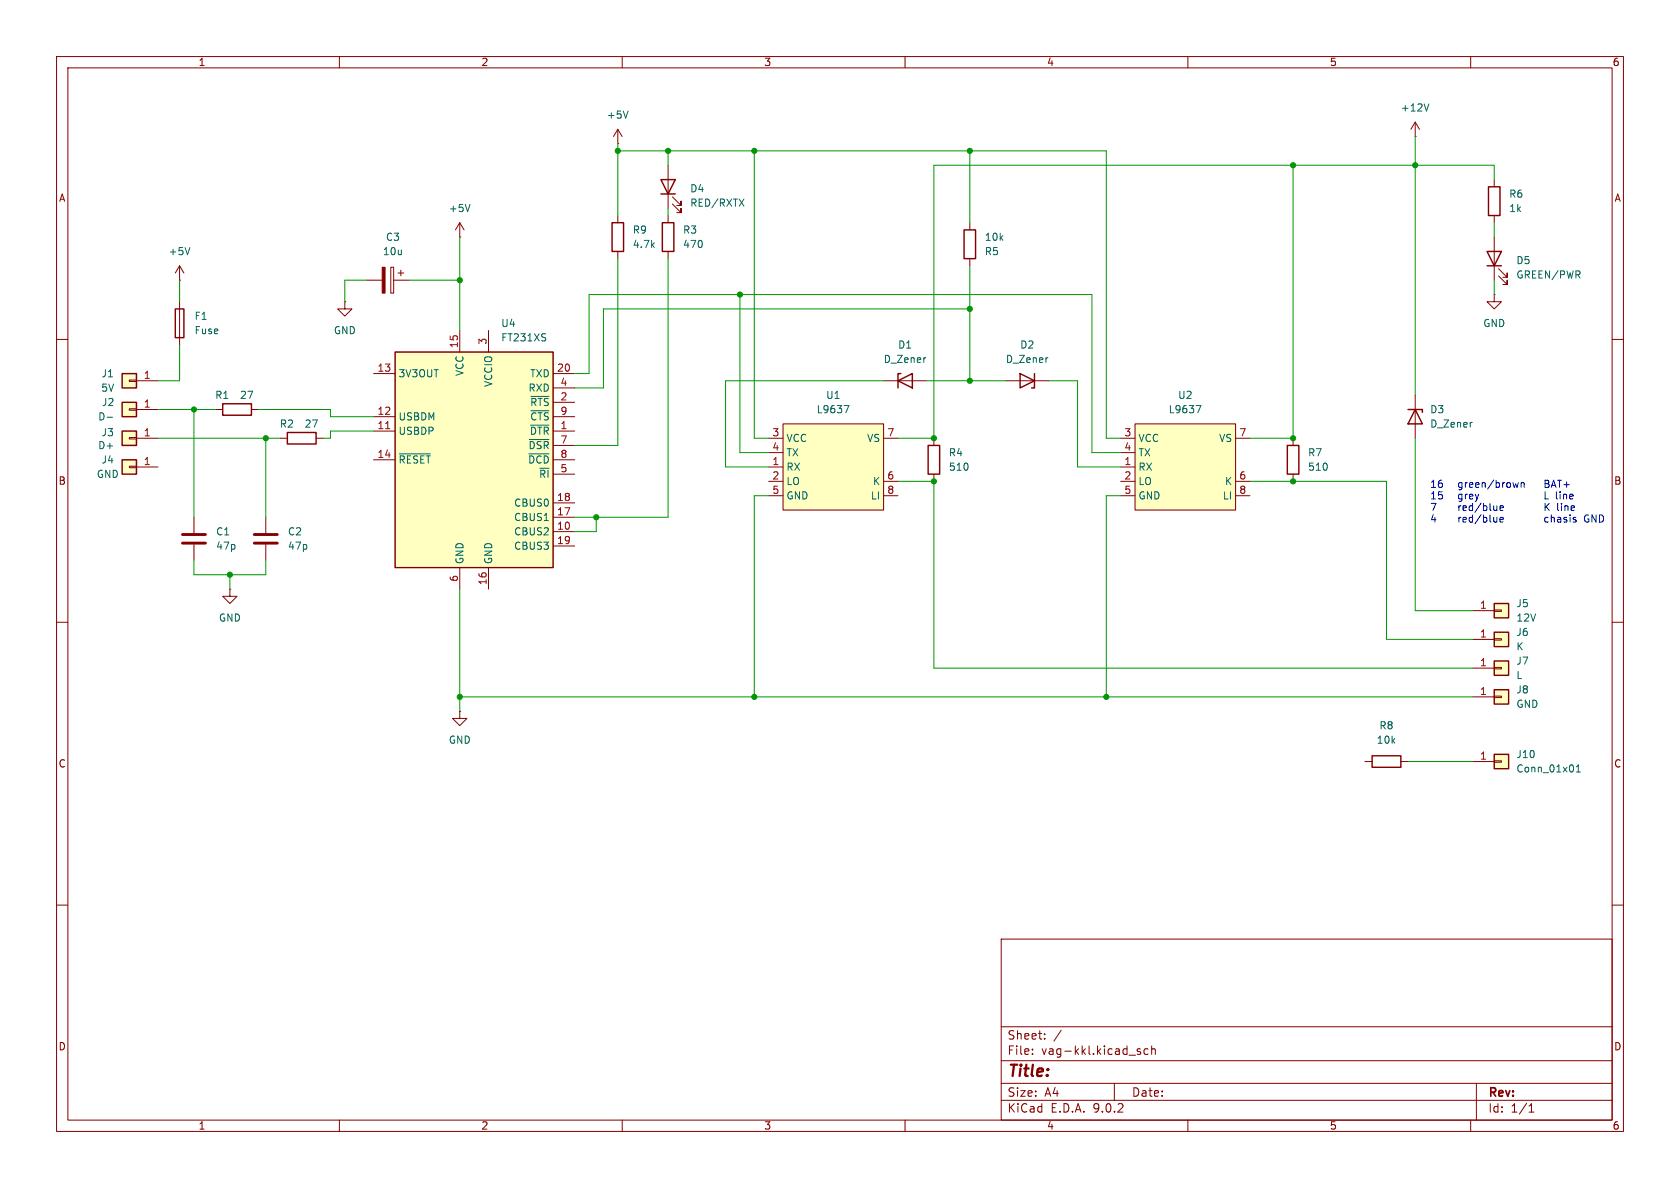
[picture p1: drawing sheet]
<svg xmlns="http://www.w3.org/2000/svg" width="297mm" height="210mm" viewBox="0 0 297 210" stroke-linecap="round" stroke-linejoin="round" font-family="sans-serif">
<g fill="none" stroke="#840000" stroke-width=".18">
<path d="M10 10h277v190h-277zM12 12h273v186h-273zM60 10v2M110 10v2M160 10v2M210 10v2M260 10v2M10 60h2M285 60h2M10 110h2M285 110h2M10 160h2"/>
<path d="M177 166h108v32h-108zM285 160h2M60 198v2M110 198v2M160 198v2M177 194.5h108M177 191.5h108M177 187.5h108M177 181.5h108M182.5 186.3v.1M182.5 185.5v.1M184.7 183.6v.1"/>
<path d="M184.7 182.8v.1M187.6 182.1l-1.3 2M197 191.5v3M201.1 185.8l.5 .2 .1 .2-.2 .2-.5-.1M201.1 185.5h.5M203 185.5l-.5-.1-.3 .3v.4l.2 .2h.6M203.6 185.5l.2-.1 .4 .1v.9M203.6 184.9v1.5M210 198v2M260 198v2M261 191.5v6.5M270.3 196.6h.9"/>
<path d="M270.3 195.5l.4-.4v1.5"/>
</g>
<path d="M21.6 66h2.5v2.6h-2.5z" fill="#ffffc2"/>
<path d="M21.6 66h2.5v2.6h-2.5z" fill="none" stroke="#840000" stroke-width=".25"/>
<path d="M22.9 67.2h1.2v.2h-1.2zM24.1 67.3h3.8" fill="none" stroke="#840000" stroke-width=".18"/>
<path d="M21.6 76.2h2.5v2.5h-2.5z" fill="#ffffc2"/>
<path d="M21.6 76.2h2.5v2.5h-2.5z" fill="none" stroke="#840000" stroke-width=".25"/>
<path d="M22.9 77.3h1.2v.3h-1.2zM24.1 77.5h3.8" fill="none" stroke="#840000" stroke-width=".18"/>
<path d="M21.6 81.3h2.5v2.5h-2.5z" fill="#ffffc2"/>
<path d="M21.6 81.3h2.5v2.5h-2.5z" fill="none" stroke="#840000" stroke-width=".25"/>
<path d="M22.9 82.4h1.2v.3h-1.2zM24.1 82.6h3.8" fill="none" stroke="#840000" stroke-width=".18"/>
<path d="M21.6 71.1h2.5v2.6h-2.5z" fill="#ffffc2"/>
<path d="M21.6 71.1h2.5v2.6h-2.5zM39.4 71.4h5v2h-5z" fill="none" stroke="#840000" stroke-width=".25"/>
<path d="M22.9 72.3h1.2v.2h-1.2zM24.1 72.4h3.8M38.1 72.4h1.3M44.4 72.4h1.3" fill="none" stroke="#840000" stroke-width=".18"/>
<path d="M18.9 73.8h1" fill="none" stroke="#006464" stroke-width=".18"/>
<path d="M264.2 121.9h2.5v2.6h-2.5z" fill="#ffffc2"/>
<path d="M50.8 76.5h5.1v2h-5.1zM248.9 72.4h2.6v.5M250.2 72.4l1.3 2.5h-2.6zM264.2 121.9h2.5v2.6h-2.5z" fill="none" stroke="#840000" stroke-width=".25"/>
<path d="M49.5 77.5h1.3M55.9 77.5h1.2M250.2 69.9v7.6M260.3 123.2h3.9M264.2 123.1h1.2v.2h-1.2z" fill="none" stroke="#840000" stroke-width=".18"/>
<path d="M260.2 74.7h.1" fill="none" stroke="#006464" stroke-width=".18"/>
<path d="M138.4 74.9h17.8v15.3h-17.8z" fill="#ffffc2"/>
<path d="M135.9 77.5h2.5M138.4 74.9h17.8v15.3h-17.8zM156.2 77.5h2.5M47 91.4v2.8M47 96.3v2.8M135.9 85.1h2.5M135.9 87.6h2.5M135.9 80h2.5M135.9 82.6h2.5M156.2 85.1h2.5M156.2 87.6h2.5" fill="none" stroke="#840000" stroke-width=".18"/>
<path d="M149.2 71.7h.9l-.6 1.3" fill="none" stroke="#006464" stroke-width=".18"/>
<path d="M45 94.5h4M45 96h4" fill="none" stroke="#840000" stroke-width=".51"/>
<path d="M69.8 62.2h28v38.1h-28z" fill="#ffffc2"/>
<path d="M116.8 31.8h2.6l-1.3 2.5zM116.8 34.3h2.6M263.1 33h2.1v5.1h-2.1zM262.9 44.5h2.5l-1.2 2.5zM262.9 47h2.5M69.8 62.2h28v38.1h-28zM158.7 67.3l2.6-1.3v2.6zM159.3 66h-.6v2.6M164.1 78.7h2v5.1h-2z" fill="none" stroke="#840000" stroke-width=".25"/>
<g fill="none" stroke="#840000" stroke-width=".18">
<path d="M118.1 29.2v7.6M118.9 36.1l1.5 1.5v-.8v.8h-.8M118.9 34.8l1.5 1.5v-.7v.7h-.8M250.2 24.1h.1M250.2 21.6l-.8 1.3M250.2 21.6l.8 1.3M250.2 21.6v2.5M264.2 31.8v1.2M264.2 38.1v1.3M81.3 58.4v3.8M86.4 58.4v3.8M264.2 52.1v1.2h1.2l-1.2 1.3-1.3-1.3h1.3"/>
<path d="M264.2 52.1h.1M264.2 41.9v7.6M264.9 48.8l1.5 1.5v-.8v.8h-.7M264.9 47.5l1.5 1.5v-.7v.7h-.7M66 66h3.8M66 73.7h3.8M66 76.2h3.8M97.8 66h3.8M97.8 73.7h3.8M97.8 76.2h3.8M97.8 68.6h3.8M97.8 71.1h3.8"/>
<path d="M97.8 78.7h3.8M156.2 67.3h7.6M165.1 77.5v1.2M34.3 91.4v2.8M34.3 96.3v2.8M66 81.3h3.8M97.8 81.3h3.8M97.8 83.8h3.8M97.8 88.9h3.8M97.8 91.4h3.8M97.8 94h3.8M97.8 96.5h3.8"/>
<path d="M165.1 83.8v1.3M40.6 104.1v1.3h1.3l-1.3 1.3-1.2-1.3h1.2M40.6 104.1h.1M81.3 100.3v3.8M86.4 100.3v3.8"/>
</g>
<path d="M68.2 75.8h.7" fill="none" stroke="#a90000" stroke-width=".18"/>
<path d="M252.6 18.4l-.4 1.2M130.7 35.2l.8 1.3M131.5 35.2l-.8 1.3M93.6 77.7h3.5M93.8 75.2h3.3M93.9 70.1h3.2M93.9 72.6h3.2M163.6 63.2h.1M70.6 80.2h5.5M93.5 80.2h3.6" fill="none" stroke="#006464" stroke-width=".18"/>
<path d="M32.3 94.5h4M32.3 96h4" fill="none" stroke="#840000" stroke-width=".51"/>
<path d="M264.2 106.7h2.5v2.5h-2.5z" fill="#ffffc2"/>
<path d="M264.2 106.7h2.5v2.5h-2.5z" fill="none" stroke="#840000" stroke-width=".25"/>
<g fill="none" stroke="#840000" stroke-width=".18">
<path d="M81.3 39.4l-.8 1.2M81.3 39.4l.7 1.2M81.3 39.4v2.5M61 53.3v1.3h1.2l-1.2 1.3-1.3-1.3h1.3M61 53.3h.1M64.8 49.5h2.8M69.1 47.2h.5v4.6h-.5zM69.6 49.5h2.8M70.4 48.3h1M70.9 47.8v1M81.3 41.9h.1M260.3 108h3.9"/>
<path d="M264.2 107.8h1.2v.3h-1.2z"/>
</g>
<path d="M67.6 47.2h.5v4.6h-.5z" fill="#840000" stroke="#840000" stroke-width=".18"/>
<path d="M83.1 36.1l-.4 1.3" fill="none" stroke="#006464" stroke-width=".18"/>
<path d="M264.2 111.8h2.5v2.5h-2.5z" fill="#ffffc2"/>
<path d="M264.2 111.8h2.5v2.5h-2.5z" fill="none" stroke="#840000" stroke-width=".25"/>
<path d="M260.3 113h3.9M264.2 112.9h1.2v.3h-1.2z" fill="none" stroke="#840000" stroke-width=".18"/>
<path d="M264.2 133.4h2.5v2.5h-2.5z" fill="#ffffc2"/>
<path d="M242.6 133.6h5v2h-5zM264.2 133.4h2.5v2.5h-2.5z" fill="none" stroke="#840000" stroke-width=".25"/>
<path d="M241.3 134.6h1.3M247.6 134.6h1.3M260.3 134.6h3.9M264.2 134.5h1.2v.2h-1.2z" fill="none" stroke="#840000" stroke-width=".18"/>
<path d="M278.7 136.5h.7M278.7 135.6l.3-.4v1.3" fill="none" stroke="#006464" stroke-width=".18"/>
<path d="M264.2 116.8h2.5v2.6h-2.5z" fill="#ffffc2"/>
<path d="M108.2 39.4h2v5.1h-2zM117.1 39.4h2v5.1h-2zM31 54.6h1.5v5.1h-1.5zM170.4 40.6h2.1v5.1h-2.1zM180.3 66l2.6 1.3-2.6 1.3zM182.9 66v2.6h-.5M227.6 78.7h2v5.1h-2zM264.2 116.8h2.5v2.6h-2.5z" fill="none" stroke="#840000" stroke-width=".25"/>
<g fill="none" stroke="#840000" stroke-width=".18">
<path d="M109.2 25.4h.1M109.2 22.9l-.7 1.2M109.2 22.9l.8 1.2M109.2 22.9v2.5M109.2 38.1v1.3M118.1 38.1v1.3M171.4 39.4v1.2M31.7 49.5h.1M31.7 47l-.7 1.3M31.7 47l.8 1.3M31.7 47v2.5M31.7 53.3v7.7"/>
<path d="M109.2 44.5v1.2M118.1 44.5v1.2M171.4 45.7v1.3M177.8 67.3h7.6M228.6 77.5v1.2M228.6 83.8v1.3M260.3 118.1h3.9M264.2 118h1.2v.2h-1.2zM81.3 125.7v1.3h1.2l-1.2 1.3-1.3-1.3h1.3M81.3 125.7h.1"/>
</g>
<path d="M111 19.6l-.4 1.3M33.6 43.8l-.5 1.2M185.1 63.2h.2" fill="none" stroke="#006464" stroke-width=".18"/>
<path d="M200.7 74.9h17.7v15.3h-17.7z" fill="#ffffc2"/>
<path d="M198.1 77.5h2.6M200.7 74.9h17.7v15.3h-17.7zM218.4 77.5h2.6M198.1 85.1h2.6M198.1 87.6h2.6M198.1 80h2.6M198.1 82.6h2.6M218.4 85.1h2.6M218.4 87.6h2.6" fill="none" stroke="#840000" stroke-width=".18"/>
<path d="M211.5 71.7h.8l-.5 1.3" fill="none" stroke="#006464" stroke-width=".18"/>
<g fill="none" stroke="#009600" stroke-width=".18">
<path d="M109.2 26.7h86.4v50.8h2.5M109.2 25.4v12.7M118.1 26.7v2.5M118.1 36.8v1.3M133.3 26.7v50.8h2.6M171.4 26.7v12.7M228.6 29.2v48.3h-7.6M250.2 24.1v45.8M264.2 31.8v-2.6h-99.1v48.3h-6.4M264.2 39.4v2.5M31.7 49.5v3.8M64.8 49.5h-3.8v3.8"/>
<path d="M72.4 49.5h8.9M81.3 41.9v16.5M109.2 45.7v33h-7.6M118.1 45.7v45.7h-16.5M130.8 52.1v27.9h5.1M171.4 47v20.3M171.4 54.6h-64.7v14h-5.1M264.2 49.5v2.6M27.9 72.4h10.2M27.9 77.5h21.6M31.7 61v6.3h-3.8M34.3 72.4v19"/>
<path d="M45.7 72.4h12.7v1.3h7.6M47 77.5v13.9M66 76.2h-7.6v1.3h-1.3M101.6 66h2.5v-13.9h88.9v27.9h5.1M156.2 67.3h-27.9v15.3h7.6M163.8 67.3h14M185.4 67.3h5.1v15.3h7.6M250.2 77.5v30.5h10.1M34.3 99.1v2.5h12.7v-2.5M105.4 91.4v2.6h-3.8M135.9 87.6h-2.6v35.6M158.7 85.1h6.4v33h95.2"/>
<path d="M198.1 87.6h-2.5v35.6M221 85.1h24.1v27.9h15.2M40.6 101.6v2.5M81.3 104.1v21.6M81.3 123.2h179M248.9 134.6h11.4"/>
</g>
<g fill="none" stroke="#0000c2" stroke-width=".18">
<path d="M261.4 87.4l-.3 .8M263.4 89v1.1l.2 .2M264.1 89.4v.8l.3 .1 .2-.2M264.6 89.4v.9M265.2 89.8l.6-.1-.1-.2-.4-.1-.1 .2v.6h.5M273.2 84.9h.4l.2 .2-.2 .4 .2 .1 .1 .3-.3 .3h-.4zM273.2 86.9v1.3h.6M273.2 89v1.3M273.2 85.5h.4M273.3 89.5l.6 .8M273.7 91.5l-.4-.1-.2 .3 .1 .5h.5M273.9 89l-.7 .7"/>
<path d="M274.2 86.2l.5-1.3 .4 1.3M274.2 91.6l.2-.2 .3 .1 .1 .8M274.2 91v1.3M274.4 85.8h.6M275.3 84.9h.8M275.4 91.5h.5v.8M275.7 84.9v1.3M275.9 91.8h-.4l-.2 .2 .2 .3 .4-.1M276.5 85.7h.9M277 91.5l-.3-.1-.2 .2v.2l.5 .1v.3h-.5M277 85.2v1M277.6 91.4v.9"/>
<path d="M278.6 91.5l-.3-.1-.2 .2 .1 .2 .4 .1v.3h-.5"/>
</g>
<g fill="#009600" stroke="#009600" stroke-width=".18">
<circle cx="47" cy="77.5" r=".46"/>
<circle cx="40.6" cy="101.6" r=".46"/>
<circle cx="34.3" cy="72.4" r=".46"/>
<circle cx="250.2" cy="29.2" r=".46"/>
<circle cx="228.6" cy="29.2" r=".46"/>
<circle cx="165.1" cy="77.5" r=".46"/>
<circle cx="171.4" cy="67.3" r=".46"/>
<circle cx="109.2" cy="26.7" r=".46"/>
<circle cx="118.1" cy="26.7" r=".46"/>
<circle cx="130.8" cy="52.1" r=".46"/>
<circle cx="133.3" cy="26.7" r=".46"/>
<circle cx="171.4" cy="26.7" r=".46"/>
<circle cx="133.3" cy="123.2" r=".46"/>
<circle cx="105.4" cy="91.4" r=".46"/>
<circle cx="81.3" cy="49.5" r=".46"/>
<circle cx="81.3" cy="123.2" r=".46"/>
<circle cx="165.1" cy="85.1" r=".46"/>
<circle cx="171.4" cy="54.6" r=".46"/>
<circle cx="228.6" cy="77.5" r=".46"/>
<circle cx="228.6" cy="85.1" r=".46"/>
<circle cx="195.6" cy="123.2" r=".46"/>
</g>
<text font-size="2.8" fill="#840000" x="178" y="190.9">Title:</text>
<g font-size="2.1" fill="#840000">
<text x="178" y="184">Sheet:</text>
<text x="178" y="186.7">File:</text>
<text x="184.1" y="186.7">vag-kkl.kicad_sch</text>
<text x="178" y="196.9">KiCad</text>
<text x="178" y="194.1">Size:</text>
<text x="184.7" y="194.1">A4</text>
<text x="185.7" y="196.9">E.D.A.</text>
<text x="193.3" y="196.9">9.0.2</text>
<text x="200" y="194.1">Date:</text>
<text x="263" y="194.3">Rev:</text>
<text x="263" y="196.9">Id:</text>
<text x="267.1" y="196.9">1/1</text>
</g>
<g font-size="1.8" fill="#840000">
<text x="35" y="11.9">1</text>
<text x="85" y="11.9">2</text>
<text x="135" y="11.9">3</text>
<text x="185" y="11.9">4</text>
<text x="235" y="11.9">5</text>
<text x="285" y="11.9">6</text>
<text x="10.3" y="35.9">A</text>
<text x="285.3" y="35.9">A</text>
<text x="10.3" y="85.9">B</text>
<text x="285.3" y="85.9">B</text>
<text x="10.3" y="135.9">C</text>
<text x="285.3" y="135.9">C</text>
<text x="10.3" y="185.9">D</text>
<text x="285.3" y="185.9">D</text>
<text x="35" y="199.9">1</text>
<text x="85" y="199.9">2</text>
<text x="135" y="199.9">3</text>
<text x="185" y="199.9">4</text>
<text x="235" y="199.9">5</text>
<text x="285" y="199.9">6</text>
</g>
<g font-size="1.8" fill="#006464">
<text x="107.2" y="21.2">+5V</text>
<text x="247.5" y="19.9">+12V</text>
<text x="121.9" y="34.2">D4</text>
<text x="266.7" y="35.2">R6</text>
<text x="79.2" y="37.7">+5V</text>
<text x="111.8" y="41.5">R9</text>
<text x="120.7" y="41.5">R3</text>
<text x="121.9" y="36.7">RED/RXTX</text>
<text x="266.7" y="37.7">1k</text>
<text x="29.7" y="45.3">+5V</text>
<text x="67.6" y="45.3">10u</text>
<text x="68.1" y="42.8">C3</text>
<text x="111.8" y="44">4.7k</text>
<text x="120.7" y="44">470</text>
<text x="174" y="45.3">R5</text>
<text x="174" y="42.8">10k</text>
<text x="268" y="46.9">D5</text>
<text x="268" y="49.4">GREEN/PWR</text>
<text x="34.3" y="56.7">F1</text>
<text x="34.3" y="59.3">Fuse</text>
<text x="58.9" y="59.3">GND</text>
<text x="88.5" y="58">U4</text>
<text x="262.1" y="58">GND</text>
<text x="88.5" y="60.6">FT231XS</text>
<text x="156.1" y="64.4">D_Zener</text>
<text x="158.7" y="61.8">D1</text>
<text x="177.7" y="64.4">D_Zener</text>
<text x="180.3" y="61.8">D2</text>
<text x="17.8" y="69.4">5V</text>
<text x="17.9" y="66.9">J1</text>
<text x="17.9" y="72">J2</text>
<text x="37.9" y="70.7">R1</text>
<text x="42.3" y="70.7">27</text>
<text x="70.4" y="66.9">3V3OUT</text>
<text x="82.1" y="66.6" transform="rotate(-90 82.1 66.6)">VCC</text>
<text x="87.2" y="68.5" transform="rotate(-90 87.2 68.5)">VCCIO</text>
<text x="93.3" y="69.4">RXD</text>
<text x="93.6" y="66.9">TXD</text>
<text x="93.6" y="72">~{RTS}</text>
<text x="145.9" y="70.7">U1</text>
<text x="208.2" y="70.7">U2</text>
<text x="17.3" y="74.5">D-</text>
<text x="17.9" y="77.3">J3</text>
<text x="49.4" y="75.8">R2</text>
<text x="53.8" y="75.8">27</text>
<text x="70.4" y="74.5">USBDM</text>
<text x="70.4" y="77.1">USBDP</text>
<text x="93.6" y="77.1">~{DTR}</text>
<text x="93.6" y="74.5">~{CTS}</text>
<text x="144.3" y="73.3">L9637</text>
<text x="206.5" y="73.3">L9637</text>
<text x="252.7" y="73.3">D3</text>
<text x="252.7" y="75.8">D_Zener</text>
<text x="17.3" y="79.6">D+</text>
<text x="17.9" y="82.1">J4</text>
<text x="70.4" y="82.1">~{RESET}</text>
<text x="93.3" y="82.1">~{DCD}</text>
<text x="93.3" y="79.6">~{DSR}</text>
<text x="138.9" y="78.3">VCC</text>
<text x="138.9" y="80.9">TX</text>
<text x="138.9" y="83.4">RX</text>
<text x="153.2" y="78.3">VS</text>
<text x="167.6" y="80.9">R4</text>
<text x="167.6" y="83.4">510</text>
<text x="201.2" y="78.3">VCC</text>
<text x="201.2" y="80.9">TX</text>
<text x="201.2" y="83.4">RX</text>
<text x="215.4" y="78.3">VS</text>
<text x="231.1" y="80.9">R7</text>
<text x="231.1" y="83.4">510</text>
<text x="17" y="84.7">GND</text>
<text x="90.8" y="89.8">CBUS0</text>
<text x="95.2" y="84.7">~{RI}</text>
<text x="138.9" y="86">LO</text>
<text x="138.9" y="88.5">GND</text>
<text x="153.9" y="88.5">LI</text>
<text x="154.2" y="86">K</text>
<text x="201.2" y="86">LO</text>
<text x="201.2" y="88.5">GND</text>
<text x="216.1" y="88.5">LI</text>
<text x="216.5" y="86">K</text>
<text x="38.1" y="94.8">C1</text>
<text x="50.8" y="94.8">C2</text>
<text x="90.8" y="92.3">CBUS1</text>
<text x="90.8" y="94.8">CBUS2</text>
<text x="38.1" y="97.4">47p</text>
<text x="50.8" y="97.4">47p</text>
<text x="82.1" y="99.8" transform="rotate(-90 82.1 99.8)">GND</text>
<text x="87.2" y="99.8" transform="rotate(-90 87.2 99.8)">GND</text>
<text x="90.8" y="97.4">CBUS3</text>
<text x="268" y="107.5">J5</text>
<text x="38.6" y="110.1">GND</text>
<text x="268" y="112.6">J6</text>
<text x="268" y="110.1">12V</text>
<text x="268" y="117.7">J7</text>
<text x="268" y="115.2">K</text>
<text x="268" y="122.8">J8</text>
<text x="268" y="125.3">GND</text>
<text x="268" y="120.2">L</text>
<text x="79.2" y="131.7">GND</text>
<text x="243.3" y="131.7">10k</text>
<text x="243.8" y="129.1">R8</text>
<text x="268" y="136.8">Conn_01x01</text>
<text x="268" y="134.2">J10</text>
</g>
<g font-size="1.8" fill="#a90000">
<text x="66.6" y="65.8">13</text>
<text x="81" y="61.6" transform="rotate(-90 81 61.6)">15</text>
<text x="86.1" y="61" transform="rotate(-90 86.1 61)">3</text>
<text x="98.4" y="65.8">20</text>
<text x="25.3" y="67.1">1</text>
<text x="99" y="68.3">4</text>
<text x="99" y="70.9">2</text>
<text x="25.3" y="77.2">1</text>
<text x="25.3" y="72.1">1</text>
<text x="66.6" y="73.4">12</text>
<text x="66.6" y="75.9">11</text>
<text x="99" y="73.4">9</text>
<text x="99" y="75.9">1</text>
<text x="136.5" y="77.2">3</text>
<text x="156.8" y="77.2">7</text>
<text x="198.7" y="77.2">3</text>
<text x="219" y="77.2">7</text>
<text x="25.3" y="82.3">1</text>
<text x="66.6" y="81">14</text>
<text x="99" y="78.5">7</text>
<text x="99" y="81">8</text>
<text x="99" y="83.6">5</text>
<text x="136.5" y="79.8">4</text>
<text x="136.5" y="82.3">1</text>
<text x="198.7" y="79.8">4</text>
<text x="198.7" y="82.3">1</text>
<text x="98.4" y="88.6">18</text>
<text x="136.5" y="84.8">2</text>
<text x="136.5" y="87.4">5</text>
<text x="156.8" y="84.8">6</text>
<text x="156.8" y="87.4">8</text>
<text x="198.7" y="84.8">2</text>
<text x="198.7" y="87.4">5</text>
<text x="219" y="84.8">6</text>
<text x="219" y="87.4">8</text>
<text x="98.4" y="91.2">17</text>
<text x="98.4" y="93.7">10</text>
<text x="98.4" y="96.3">19</text>
<text x="81" y="102.9" transform="rotate(-90 81 102.9)">6</text>
<text x="86.1" y="103.5" transform="rotate(-90 86.1 103.5)">16</text>
<text x="261.5" y="107.7">1</text>
<text x="261.5" y="112.8">1</text>
<text x="261.5" y="117.9">1</text>
<text x="261.5" y="122.9">1</text>
<text x="261.5" y="134.4">1</text>
</g>
<g font-size="1.8" fill="#0000c2">
<text x="252.7" y="86.4">16 green/brown BAT+</text>
<text x="252.7" y="88.5">15 grey L</text>
<text x="274.9" y="88.5">line</text>
<text x="252.7" y="90.5">7 red/blue K</text>
<text x="252.7" y="92.6">4 red/blue chasis</text>
<text x="275.2" y="90.5">line</text>
<text x="280" y="92.6">GND</text>
</g>
</svg>
